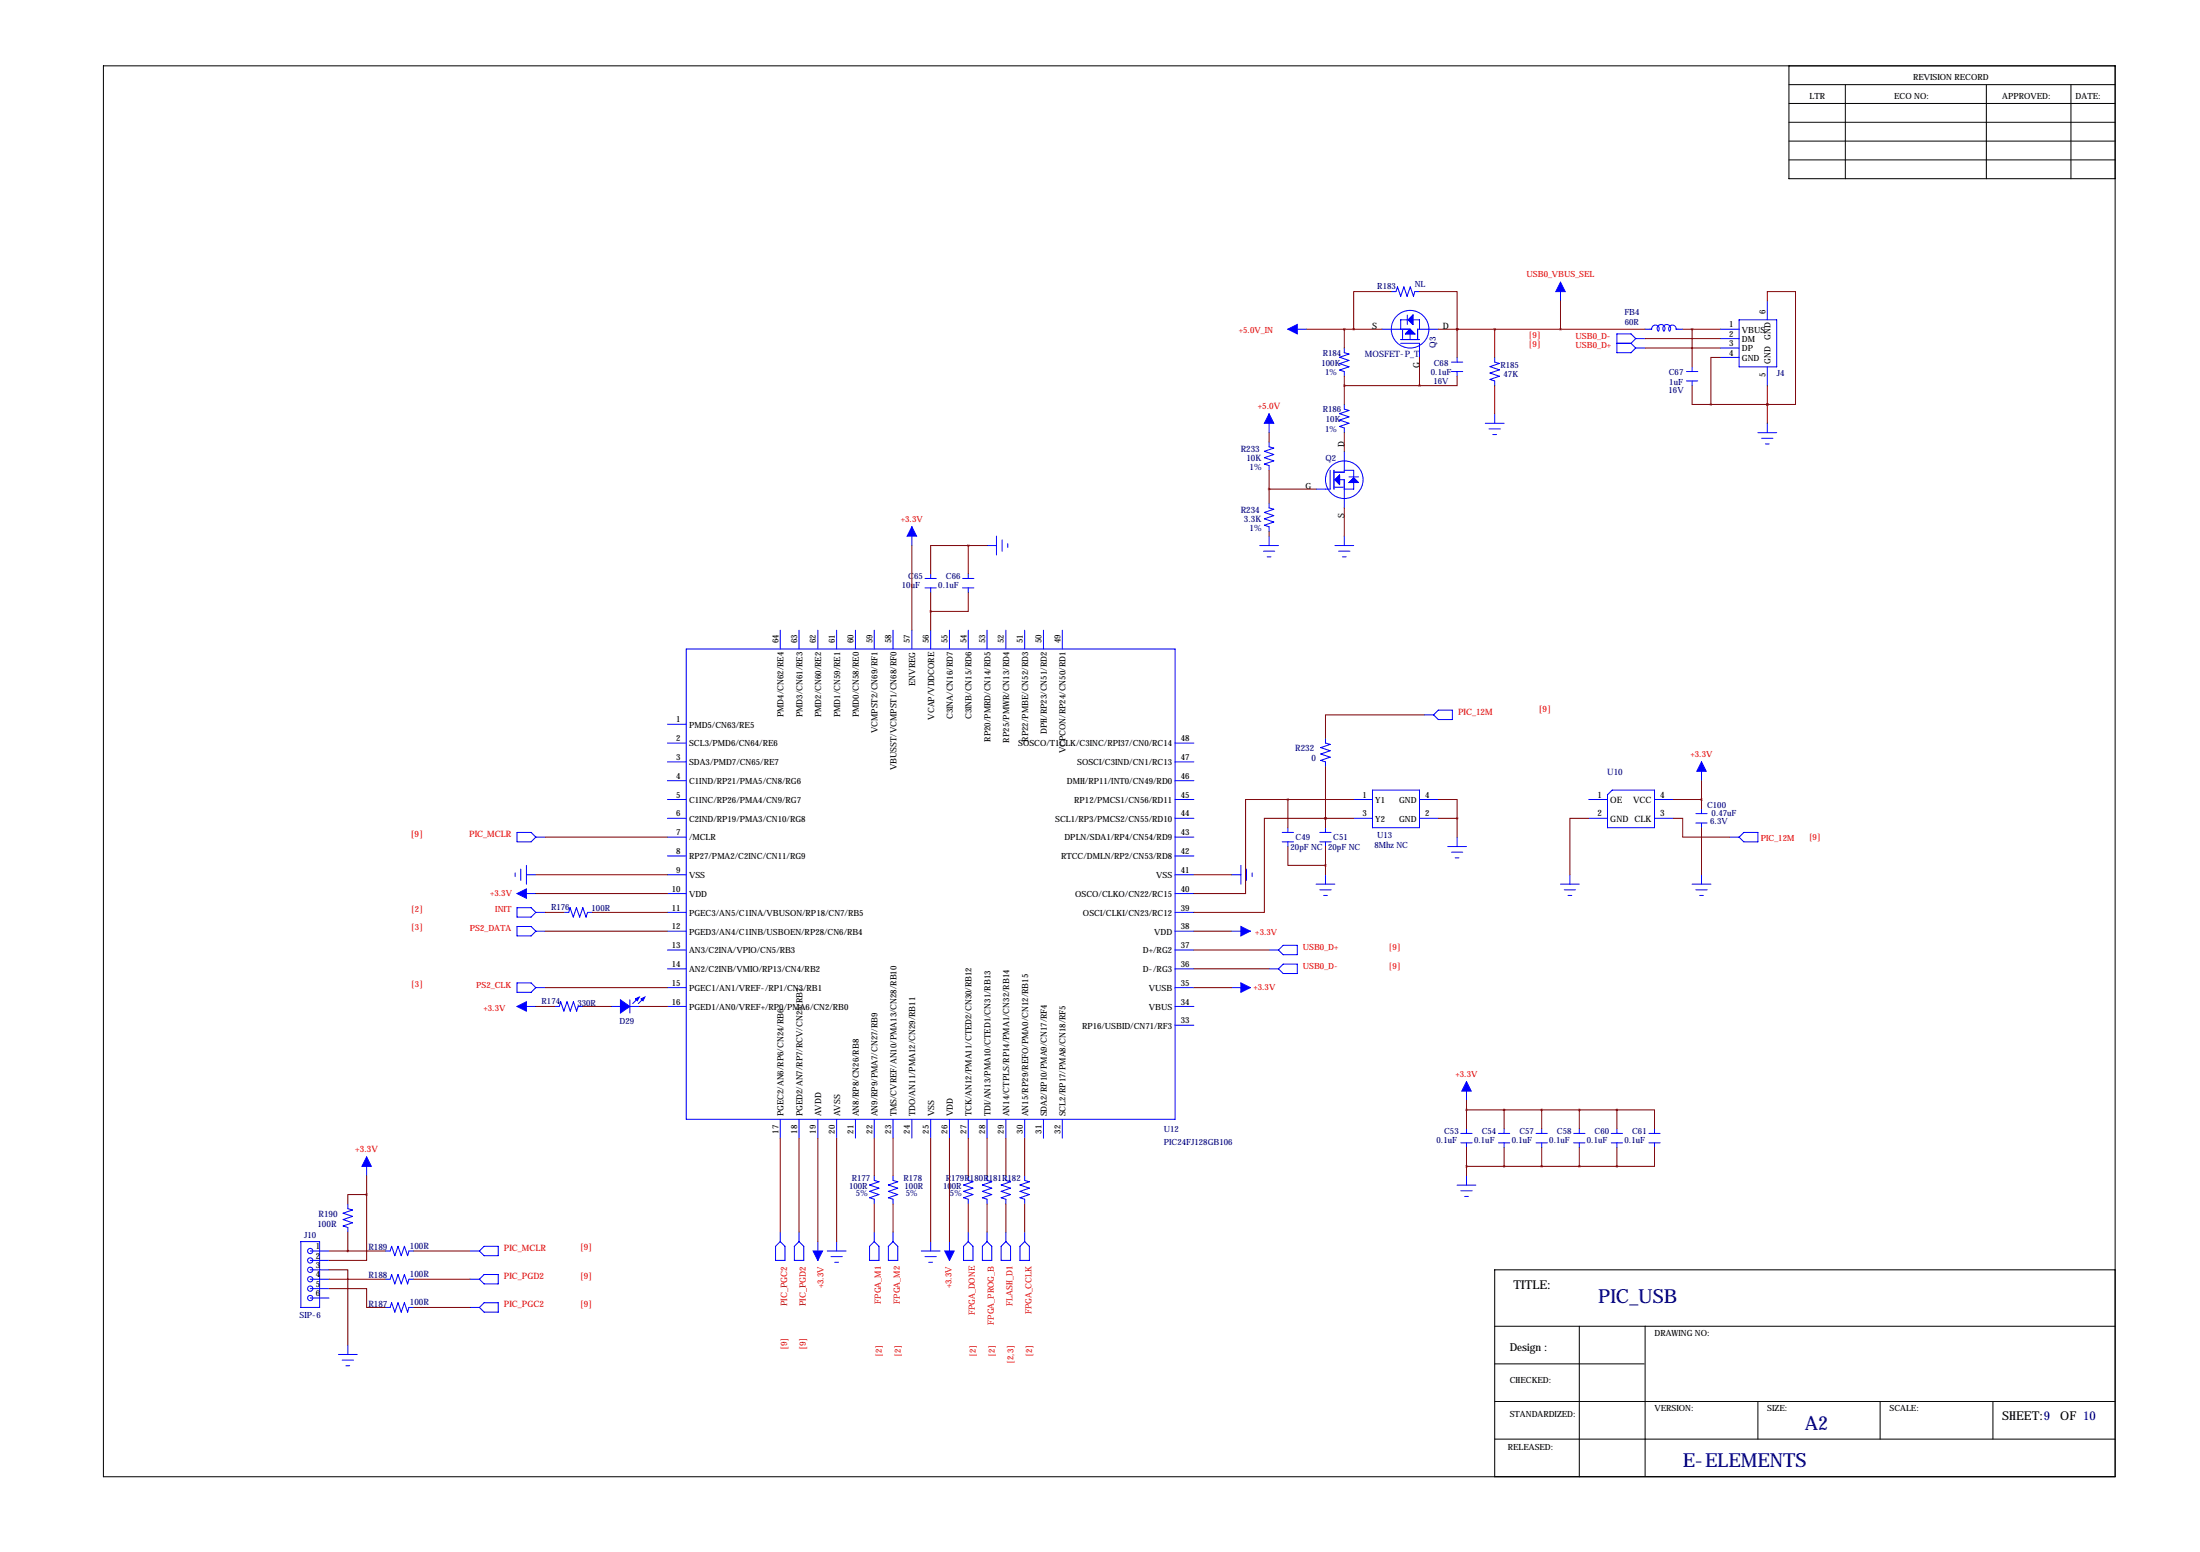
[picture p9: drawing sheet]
<svg xmlns="http://www.w3.org/2000/svg" width="594mm" height="419mm" viewBox="0 0 594 419" stroke-linecap="round" stroke-linejoin="round" font-family="sans-serif">
<g fill="none" stroke="#000" stroke-width=".27">
<path d="M27.9 17.8h543.6v381h-543.6zM483.4 17.8v30.5h88.1M483.4 22.9h88.1M483.4 27.9h88.1M483.4 33h88.1M483.4 38.1h88.1M498.6 22.9v25.4M536.7 22.9v25.4M559.6 22.9v25.4M483.4 43.2h88.1M403.9 358.1h167.6M426.7 358.1v40.7"/>
<path d="M444.5 358.1v40.4M571.5 342.9h-167.6v55.9M403.9 378.5h167.6M403.9 368.3h40.3M475 378.5v10.1M508 378.5v10.1M538.5 378.5v10.1M403.9 388.6h167.6"/>
</g>
<g fill="none" stroke="#00f" stroke-width=".27">
<path d="M375.9 78.7h1.3l.4-1.2 .9 2.5 .8-2.5 .9 2.5 .9-2.5 .8 2.5 .4-1.3h1.2M421.6 76.2v5.1M348 88.9h5.1M363.2 94v1.2l1.3 .4-2.6 .9 2.6 .8-2.6 .9 2.6 .9-2.6 .8 1.3 .4v1.3M373.4 88.9h7.6M378.5 92.7h5v3.8M378.5 91.7h5M379 89.2v2.2M380.2 85.1v2.5M380.2 86.4h-1.7v2.5M381 88.9l1.3 1.3h-2.6zM381 90.2v1.5"/>
<path d="M381.8 86.4h1.7v2.5M381.8 85.1v2.5l-1.3-1.2zM388.6 88.9h-5.6v2.8M392.2 97.8h3M393.7 96.5v1.3M403.9 96.5v1.3l1.2 .3-2.5 .9 2.5 .9-2.5 .8 2.5 .9-2.5 .9 1.3 .4v1.2M436.9 92.7h3.8M440.7 92.7l1.3 1.3M442 91.4l-1.3-1.2h-3.8v5h3.8l1.3-1.2M442 91.4h2.5M442 94h2.5M442 91.4l-1.3 1.3"/>
<path d="M444.5 88.9h1.8a1.02 1.02 0 0 1 1.3-1.1 1.02 1.02 0 0 1 .5 1.6M448 89.4a1.07 1.07 0 0 1 .1-1.5 1.07 1.07 0 0 1 1.5 0 1.07 1.07 0 0 1 0 1.5M452.9 88.9a1 1 0 0 0-1.3-1.1 1 1 0 0 0-.5 1.6 1.07 1.07 0 0 0 0-1.5 1.07 1.07 0 0 0-1.5 0 1.07 1.07 0 0 0 0 1.5M452.9 88.9h1.8M457.2 99.1v1.2M464.8 88.9h5.1M464.8 91.4h5.1M464.8 94h5.1M464.8 96.5h5.1M469.9 86.4h10.2v12.7h-10.2zM477.5 81.3v5.1M477.5 99.1v5"/>
<path d="M342.9 119.4v1.2l1.3 .4-2.6 .9 2.6 .8-2.6 .9 2.6 .9-2.6 .8 1.3 .4v1.3M342.9 111.8v5M363.2 109.2v1.3l1.3 .3-2.6 .9 2.6 .9-2.6 .8 2.6 .9-2.6 .9 1.3 .4v1.2M392.2 100.3h3M393.7 100.3v1.3M401.3 114.3h5.1M402.3 115.8h3.1M403.4 117.3h1M403.9 111.8v2.5M455.7 102.9h3M455.7 100.3h3M457.2 102.9v1.2"/>
<path d="M475 116.8h5.1M476 118.4h3M477 119.9h1M477.5 114.3v2.5M342.9 135.9v1.3l1.3 .3-2.6 .9 2.6 .8-2.6 .9 2.6 .9-2.6 .8 1.3 .4v1.3M359.4 127v5.1h-3.8M360.4 127v5.1M360.7 131.6h2.3M361.7 129.5h1.5v7.7M361.9 128.3v2.5l-1.2-1.3zM363.2 121.9v5.6h-2.8M363.2 127h2.6v1.8"/>
<path d="M364.5 128.8h2.5M364.5 130.3l1.3-1.3 1.2 1.3zM365.8 130.3v1.8h-2.6M246.4 142.2v5.1M249.9 158.8h3.1M249.9 156.2h3.1M251.5 154.9v1.3M251.5 158.8v1.2M260.1 158.8h3M260.1 156.2h3M261.6 154.9v1.3M261.6 158.8v1.2"/>
<path d="M266.7 147.3h2.5M269.2 144.8v5.1M270.8 145.8v3M272.3 146.8v1M340.4 147.3h5M341.4 148.8h3M342.4 150.4h1M342.9 144.8v2.5M360.7 147.3h5.1M361.7 148.8h3M362.7 150.4h1M363.2 144.8v2.5"/>
<path d="M185.4 175.3h132.1v127h-132.1zM210.8 170.2v5.1M215.9 170.2v5.1M221 170.2v5.1M226.1 170.2v5.1M231.1 170.2v5.1M236.2 170.2v5.1M241.3 170.2v5.1M246.4 170.2v5.1M251.5 170.2v5.1M256.5 170.2v5.1M261.6 170.2v5.1"/>
<path d="M266.7 170.2v5.1M271.8 170.2v5.1M276.9 170.2v5.1M281.9 170.2v5.1M287 170.2v5.1M180.3 195.6h5.1M358.1 199.4v1.3l1.3 .3-2.5 .9 2.5 .8-2.5 .9 2.5 .9-2.5 .8 1.2 .4v1.3M384.8 193h2.5M388.6 191.8h3.8v2.5h-3.8l-1.3-1.3zM180.3 215.9h5.1M180.3 200.7h5.1M180.3 205.7h5.1"/>
<path d="M180.3 210.8h5.1M317.5 215.9h5.1M317.5 200.7h5.1M317.5 205.7h5.1M317.5 210.8h5.1M365.8 215.9h5M370.8 213.4h12.7v10.1h-12.7zM383.5 215.9h5.1M429.3 215.9h5M434.3 214.6l1.3-1.2h11.4v10.1h-12.7zM447 215.9h5.1M458.2 219.7h3.1"/>
<path d="M459.7 205.7v5.1M459.7 218.4v1.3M139.2 235.7v1M139.7 224.8h3.8l1.3 1.3-1.3 1.2h-3.8zM140.7 234.7v3M142.2 236.2h2.6M142.2 233.7v5.1M144.8 226.1h2.5M180.3 221h5.1M180.3 226.1h5.1M180.3 231.1h5.1M180.3 236.2h5.1"/>
<path d="M317.5 221h5.1M317.5 226.1h5.1M317.5 231.1h5.1M317.5 236.2h5.1M332.7 236.2h2.6M335.3 233.7v5.1M336.8 234.7v3M338.3 235.7v1M346.5 227.3h3M346.5 224.8h3M348 223.5v1.3M348 227.3v1.3"/>
<path d="M355.6 238.8h5.1M356.6 227.3h3.1M356.6 224.8h3.1M358.1 223.5v1.3M358.1 227.3v1.3M358.1 236.2v2.6M365.8 221h5M383.5 221h5.1M391.2 228.6h5M392.2 230.1h3M393.2 231.6h1M393.7 226.1v2.5"/>
<path d="M421.6 238.8h5.1M424.2 236.2v2.6M429.3 221h5M447 221h5.1M457.2 238.8h5.1M458.2 222.2h3.1M459.7 222.2v1.3M459.7 236.2v2.6M467.4 226.1h2.5M471.2 224.8h3.8v2.5h-3.8l-1.3-1.2zM139.7 241.3h5.1M139.7 245.1h3.8l1.3 1.3-1.3 1.2h-3.8z"/>
<path d="M139.7 250.2h3.8l1.3 1.3-1.3 1.2h-3.8zM144.8 246.4h2.5M144.8 251.5h2.5M152.4 246.4h1.3l.3-1.3 .9 2.5 .9-2.5 .8 2.5 .9-2.5 .8 2.5 .4-1.2h1.3M180.3 246.4h5.1M180.3 241.3h5.1M180.3 251.5h5.1M180.3 256.5h5.1M317.5 246.4h5.1M317.5 241.3h5.1M317.5 251.5h5.1M317.5 256.5h5.1"/>
<path d="M332.7 251.5h5.1M342.9 256.5h2.5M346.7 255.3h3.8v2.5h-3.8l-1.3-1.3zM356.6 240.3h3.1M357.6 241.8h1M422.7 240.3h3M423.7 241.8h1M458.2 240.3h3.1M459.2 241.8h1M139.7 271.8h5.1M139.7 265.4h3.8l1.3 1.3-1.3 1.3h-3.8zM144.8 266.7h2.5"/>
<path d="M149.9 271.8h1.2l.4-1.3 .8 2.5 .9-2.5 .9 2.5 .8-2.5 .9 2.5 .4-1.2h1.3M165.1 271.8h2.5M170.2 270v3.6M170.2 271.8h2.5M172.5 269.5l-1.6 1.5M174 269.5l-1.5 1.5M180.3 271.8h5.1M180.3 261.6h5.1M180.3 266.7h5.1M317.5 271.8h5.1M317.5 261.6h5.1M317.5 266.7h5.1"/>
<path d="M317.5 276.9h5.1M332.7 266.7h5.1M342.9 261.6h2.5M346.7 260.4h3.8v2.5h-3.8l-1.3-1.3zM396.2 292.1v5.1M99.1 312.4v5.1M210.8 302.3v5M215.9 302.3v5M221 302.3v5M226.1 302.3v5M231.1 302.3v5M236.2 317.5v1.3l1.3 .3-2.6 .9 2.6 .9-2.6 .8 2.6 .9-2.6 .8 1.3 .4v1.3"/>
<path d="M236.2 302.3v5M241.3 317.5v1.3l1.3 .3-2.6 .9 2.6 .9-2.6 .8 2.6 .9-2.6 .8 1.3 .4v1.3M241.3 302.3v5M246.4 302.3v5M251.5 302.3v5M256.5 302.3v5M261.6 317.5v1.3l1.3 .3-2.6 .9 2.6 .9-2.6 .8 2.6 .9-2.6 .8 1.3 .4v1.3M261.6 302.3v5M266.7 317.5v1.3l1.3 .3-2.6 .9 2.6 .9-2.6 .8 2.6 .9-2.6 .8 1.3 .4v1.3M266.7 302.3v5M271.8 317.5v1.3l1.2 .3-2.5 .9 2.5 .9-2.5 .8 2.5 .9-2.5 .8 1.3 .4v1.3M271.8 302.3v5"/>
<path d="M276.9 317.5v1.3l1.2 .3-2.5 .9 2.5 .9-2.5 .8 2.5 .9-2.5 .8 1.3 .4v1.3M276.9 302.3v5M281.9 302.3v5M287 302.3v5M394.7 308.6h3.1M394.7 306.1h3.1M396.2 304.8v1.3M396.2 308.6v1.3M396.2 317.5v2.5M404.9 308.6h3M404.9 306.1h3M406.4 304.8v1.3"/>
<path d="M406.4 308.6v1.3M415 308.6h3.1M415 306.1h3.1M416.6 304.8v1.3M416.6 308.6v1.3M425.2 308.6h3M425.2 306.1h3M426.7 304.8v1.3M426.7 308.6v1.3M435.4 308.6h3M435.4 306.1h3M436.9 304.8v1.3"/>
<path d="M436.9 308.6v1.3M445.5 308.6h3.1M445.5 306.1h3.1M447 304.8v1.3M447 308.6v1.3M81.3 335.3h5.1v17.8h-5.1zM83.8 337.8h5.1M94 325.1v1.3l1.2 .3-2.5 .9 2.5 .9-2.5 .8 2.5 .9-2.5 .9 1.3 .4v1.2M104.1 337.8h1.3l.4-1.3 .9 2.6 .8-2.6 .9 2.6 .9-2.6 .8 2.6 .4-1.3h1.3M127 337.8h2.5M130.8 336.5h3.8v2.6h-3.8l-1.3-1.3zM210.8 335.3l1.3 1.2v3.9h-2.6v-3.9z"/>
<path d="M210.8 332.7v2.6M215.9 335.3l1.3 1.2v3.9h-2.6v-3.9zM215.9 332.7v2.6M221 335.3v5.1M223.5 337.8h5.1M224.5 339.3h3.1M226.1 335.3v2.5M236.2 332.7v2.6M236.2 335.3l1.3 1.2v3.9h-2.6v-3.9zM241.3 332.7v2.6M241.3 335.3l1.3 1.2v3.9h-2.6v-3.9zM248.9 337.8h5.1"/>
<path d="M249.9 339.3h3.1M251.5 335.3v2.5M256.5 335.3v5.1M261.6 332.7v2.6M261.6 335.3l1.3 1.2v3.9h-2.6v-3.9zM266.7 332.7v2.6M266.7 335.3l1.3 1.2v3.9h-2.6v-3.9zM270.5 336.5l1.3-1.2 1.2 1.2v3.9h-2.5zM271.8 332.7v2.6M276.9 332.7v2.6M276.9 335.3l1.2 1.2v3.9h-2.5v-3.9zM393.7 320h5.1"/>
<path d="M394.7 321.6h3.1M395.7 323.1h1M83.8 340.4h5.1M83.8 342.9h5.1M83.8 345.4h5.1M83.8 348h5.1M83.8 350.5h5.1M104.1 353.1h1.3l.4-1.3 .9 2.5 .8-2.5 .9 2.5 .9-2.5 .8 2.5 .4-1.2h1.3M104.1 345.4h1.3l.4-1.2 .9 2.5 .8-2.5 .9 2.5 .9-2.5 .8 2.5 .4-1.3h1.3M127 353.1h2.5M127 345.4h2.5M130.8 344.2h3.8v2.5h-3.8l-1.3-1.3z"/>
<path d="M130.8 351.8h3.8v2.5h-3.8l-1.3-1.2zM225.6 340.9h1M251 340.9h1M91.4 365.8h5.1M92.5 367.3h3M93.5 368.8h1M94 363.2v2.6"/>
<circle cx="381" cy="88.9" r="5.1"/>
<circle cx="363.2" cy="129.5" r="5.1"/>
<circle cx="83.8" cy="337.8" r=".71"/>
<circle cx="83.8" cy="342.9" r=".71"/>
<circle cx="83.8" cy="340.4" r=".71"/>
<circle cx="83.8" cy="350.5" r=".71"/>
<circle cx="83.8" cy="345.4" r=".71"/>
<circle cx="83.8" cy="348" r=".71"/>
</g>
<g fill="#00f" stroke="#00f" stroke-width=".27">
<path d="M167.6 270l2.6 1.8-2.6 1.8z"/>
<path d="M173.2 269.7l1-.5-.5 1.1z"/>
<path d="M171.7 269.7l1-.5-.5 1.1z"/>
<path d="M361.9 128.3v2.5l-1.2-1.3z"/>
<path d="M364.5 130.3l1.3-1.3 1.2 1.3z"/>
<path d="M381 88.9l1.3 1.3h-2.6z"/>
<path d="M380.5 86.4l1.3-1.3v2.5z"/>
<path d="M421.6 76.2l1.3 2.5h-2.5z"/>
<path d="M139.7 271.8l2.5-1.3v2.5z"/>
<path d="M219.7 337.8h2.5l-1.2 2.6z"/>
<path d="M139.7 241.3l2.5-1.3v2.6z"/>
<path d="M255.3 337.8h2.5l-1.3 2.6z"/>
<path d="M335.3 250.2l2.5 1.3-2.5 1.2z"/>
<path d="M396.2 292.1l1.3 2.5h-2.5z"/>
<path d="M335.3 265.4l2.5 1.3-2.5 1.3z"/>
<path d="M246.4 142.2l1.2 2.6h-2.5z"/>
<path d="M348 88.9l2.5-1.3v2.6z"/>
<path d="M99.1 312.4l1.2 2.6h-2.5z"/>
<path d="M459.7 205.7l1.3 2.6h-2.5z"/>
<path d="M342.9 111.8l1.3 2.5h-2.6z"/>
</g>
<g fill="none" stroke="#800000" stroke-width=".27">
<path d="M375.9 78.7h-10.1v10.2M383.5 78.7h10.2v10.2M353.1 88.9h20.3M363.2 88.9v5.1M383.5 96.5v7.6M388.6 88.9h55.9M393.7 88.9h.1M393.7 88.9v7.6M403.9 88.9v7.6M421.6 81.3v7.6M444.5 91.4h20.3M444.5 94h20.3"/>
<path d="M454.7 88.9h10.1M457.2 88.9v10.2M464.8 96.5h-2.5v12.7M477.5 81.3v-2.6h7.6v30.5h-7.6M342.9 116.8v2.6M363.2 104.1h20.3M363.2 101.6v7.6M363.2 116.8v5.1M393.7 101.6v2.5h-10.2M403.9 104.1v7.7M457.2 104.1v5.1h5.1M462.3 109.2h15.2"/>
<path d="M477.5 109.2h.1M477.5 104.1v10.2M342.9 127v8.9M342.9 132.1h12.7M363.2 137.2v7.6M246.4 147.3v22.9M261.6 147.3h-10.1v7.6M261.6 147.3v7.6M261.6 147.3h5.1M342.9 143.5v1.3M251.5 160v10.2M261.6 160v5.1h-10.1"/>
<path d="M384.8 193h-26.7v6.4M348 215.9h-11.5v25.4h-13.9M348 215.9h17.8M348 215.9v7.6M358.1 207v16.5M388.6 215.9h5.1v5.1M452.1 215.9h7.6M459.7 210.8v7.6M144.8 236.2h35.5M147.3 226.1h33M322.6 236.2h10.1M348 228.6v5.1h10.1"/>
<path d="M358.1 221h-16.5v25.4h-19M358.1 221h.1M358.1 221h7.7M358.1 228.6v7.6M388.6 221h5.1M393.7 221v5.1M429.3 221h-5.1v15.2M452.1 221h2.6v5.1h12.7M459.7 223.5v12.7M144.8 241.3h35.5M147.3 251.5h33M147.3 246.4h5.1"/>
<path d="M160 246.4h20.3M322.6 251.5h10.1M322.6 256.5h20.3M144.8 271.8h5.1M147.3 266.7h33M157.5 271.8h7.6M172.7 271.8h7.6M322.6 266.7h10.1M322.6 261.6h20.3M396.2 297.2v7.6M396.2 299.7h40.7M406.4 299.7v5.1"/>
<path d="M416.6 299.7v5.1M426.7 299.7v5.1M436.9 299.7h10.1v5.1M436.9 299.7v5.1M99.1 317.5v5.1M210.8 307.3v25.4M215.9 307.3v25.4M221 307.3v28M226.1 307.3v28M236.2 307.3v10.2M241.3 307.3v10.2M251.5 307.3v28"/>
<path d="M256.5 307.3v28M261.6 307.3v10.2M266.7 307.3v10.2M271.8 307.3v10.2M276.9 307.3v10.2M396.2 309.9v7.6M396.2 315h40.7M406.4 309.9v5.1M416.6 309.9v5.1M426.7 309.9v5.1M436.9 309.9v5.1M447 309.9v5.1h-10.1"/>
<path d="M88.9 337.8h15.2M94 332.7v5.1M99.1 322.6h-5.1v2.5M99.1 322.6v17.8h-10.2M111.8 337.8h15.2M236.2 325.1v7.6M241.3 325.1v7.6M261.6 325.1v7.6M266.7 325.1v7.6M271.8 325.1v7.6M276.9 325.1v7.6M88.9 342.9h5.1v20.3"/>
<path d="M88.9 348h10.2v5.1h5M88.9 345.4h15.2M111.8 345.4h15.2M111.8 353.1h15.2"/>
</g>
<path d="M358.1 221a.05 .05 0 0 0 .1 0 .05 .05 0 0 0-.1 0zM358.1 233.7a.05 .05 0 0 0 .1 0 .05 .05 0 0 0-.1 0zM396.2 315a.05 .05 0 0 0 .1 0 .05 .05 0 0 0-.1 0zM416.5 315a.05 .05 0 0 0 .1 0 .05 .05 0 0 0-.1 0zM396.2 299.7a.05 .05 0 0 0 .1 0 .05 .05 0 0 0-.1 0zM416.5 299.7a.05 .05 0 0 0 .1 0 .05 .05 0 0 0-.1 0zM251.4 165.1a.05 .05 0 0 0 .1 0 .05 .05 0 0 0-.1 0zM421.6 88.9a.05 .05 0 0 0 .1 0 .05 .05 0 0 0-.1 0zM403.8 88.9a.05 .05 0 0 0 .1 0 .05 .05 0 0 0-.1 0zM383.5 104.1a.05 .05 0 0 0 .1 0 .05 .05 0 0 0-.1 0zM365.7 88.9a.05 .05 0 0 0 .1 0 .05 .05 0 0 0-.1 0zM99 322.6a.05 .05 0 0 0 .1 0 .05 .05 0 0 0-.1 0zM459.7 215.9a.05 .05 0 0 0 .1 0 .05 .05 0 0 0-.1 0zM358.1 221a.05 .05 0 0 0 .1 0 .05 .05 0 0 0-.1 0z" fill="#800000" stroke="#800000" stroke-width=".63"/>
<g font-size="5.3" fill="#000080">
<text x="431.8" y="351.8">PIC_USB</text>
<text x="487.7" y="386.1">A2</text>
<text x="454.7" y="396.2">E-ELEMENTS</text>
</g>
<g font-size="3.3">
<text x="408.9" y="348">TITLE:</text>
<text x="541" y="383.5">SHEET:9</text>
<text x="556.7" y="383.5">OF 10</text>
</g>
<text font-size="3" x="407.9" y="364.7">Design :</text>
<g font-size="2.4">
<text x="370.8" y="88.9">S</text>
<text x="389.9" y="88.9">D</text>
<text x="383.5" y="99.4" transform="rotate(-90 383.5 99.4)">G</text>
<text x="431.6" y="215.4">1</text>
<text x="448.6" y="215.4">4</text>
<text x="431.6" y="220.5">2</text>
<text x="435.1" y="216.8">OE</text>
<text x="435.1" y="221.9">GND CLK</text>
<text x="441.2" y="216.8">VCC</text>
<text x="448.6" y="220.5">3</text>
</g>
<g font-size="2.4" fill="#000080">
<text x="387.9" y="94" transform="rotate(-90 387.9 94)">Q3</text>
<text x="368.8" y="96.4">MOSFET-P_T</text>
<text x="335.2" y="122">R233</text>
<text x="336.8" y="124.5">10K</text>
<text x="337.6" y="127">1%</text>
<text x="335.2" y="138.5">R234</text>
<text x="336.1" y="141">3.3K</text>
<text x="337.6" y="143.5">1%</text>
<text x="350" y="202.8">R232</text>
<text x="354.4" y="205.5">0</text>
<text x="434.3" y="209.3">U10</text>
<text x="86.1" y="328.8">R190</text>
<text x="85.8" y="331.5">100R</text>
<text x="99.5" y="337.6">R189</text>
<text x="110.7" y="337.1">100R</text>
<text x="99.5" y="345.2">R188</text>
<text x="110.7" y="344.8">100R</text>
<text x="99.5" y="352.8">R187</text>
<text x="110.7" y="352.4">100R</text>
</g>
<g font-size="2.4" fill="#f00">
<text x="339.8" y="110.5">+5.0V</text>
<text x="394" y="193">PIC_12M</text>
<text x="415.7" y="192.4">[9]</text>
<text x="110.9" y="225.9">[9]</text>
<text x="126.8" y="226.1">PIC_MCLR</text>
<text x="96" y="311.1">+3.3V</text>
<text x="136.1" y="337.8">PIC_MCLR</text>
<text x="156.6" y="337.7">[9]</text>
<text x="136.1" y="345.4">PIC_PGD2</text>
<text x="156.6" y="345.3">[9]</text>
<text x="136.1" y="353.1">PIC_PGC2</text>
<text x="156.6" y="352.9">[9]</text>
<text x="212.7" y="352.8" transform="rotate(-90 212.7 352.8)">PIC_PGC2</text>
<text x="217.8" y="352.8" transform="rotate(-90 217.8 352.8)">PIC_PGD2</text>
<text x="212.7" y="364.6" transform="rotate(-90 212.7 364.6)">[9]</text>
<text x="217.8" y="364.6" transform="rotate(-90 217.8 364.6)">[9]</text>
</g>
<g font-size="2.3">
<text x="516.9" y="21.6">REVISION RECORD</text>
<text x="489" y="26.7">LTR</text>
<text x="511.8" y="26.7">ECO NO:</text>
<text x="541" y="26.7">APPROVED:</text>
<text x="560.8" y="26.7">DATE:</text>
<text x="467.2" y="88.4">1</text>
<text x="470.7" y="89.8">VBUS</text>
<text x="477" y="84.8" transform="rotate(-90 477 84.8)">6</text>
<text x="467.2" y="90.9">2</text>
<text x="467.2" y="93.5">3</text>
<text x="470.7" y="92.3">DM</text>
<text x="470.7" y="94.9">DP</text>
<text x="467.2" y="96">4</text>
<text x="470.7" y="97.4">GND</text>
<text x="477" y="101.8" transform="rotate(-90 477 101.8)">5</text>
<text x="478.4" y="98.3" transform="rotate(-90 478.4 98.3)">GND GND</text>
<text x="363.2" y="120.7" transform="rotate(-90 363.2 120.7)">D</text>
<text x="352.7" y="132.1">G</text>
<text x="363.2" y="139.7" transform="rotate(-90 363.2 139.7)">S</text>
<text x="210.3" y="173.7" transform="rotate(-90 210.3 173.7)">64</text>
<text x="215.4" y="173.7" transform="rotate(-90 215.4 173.7)">63</text>
<text x="220.5" y="173.7" transform="rotate(-90 220.5 173.7)">62</text>
<text x="225.6" y="173.7" transform="rotate(-90 225.6 173.7)">61</text>
<text x="230.6" y="173.7" transform="rotate(-90 230.6 173.7)">60</text>
<text x="235.7" y="173.7" transform="rotate(-90 235.7 173.7)">59</text>
<text x="240.8" y="173.7" transform="rotate(-90 240.8 173.7)">58</text>
<text x="245.9" y="173.7" transform="rotate(-90 245.9 173.7)">57</text>
<text x="251" y="173.7" transform="rotate(-90 251 173.7)">56</text>
<text x="256" y="173.7" transform="rotate(-90 256 173.7)">55</text>
<text x="261.1" y="173.7" transform="rotate(-90 261.1 173.7)">54</text>
<text x="266.2" y="173.7" transform="rotate(-90 266.2 173.7)">53</text>
<text x="271.3" y="173.7" transform="rotate(-90 271.3 173.7)">52</text>
<text x="276.4" y="173.7" transform="rotate(-90 276.4 173.7)">51</text>
<text x="281.4" y="173.7" transform="rotate(-90 281.4 173.7)">50</text>
<text x="286.5" y="173.7" transform="rotate(-90 286.5 173.7)">49</text>
<text x="247.3" y="185.2" transform="rotate(-90 247.3 185.2)">ENVREG</text>
<text x="182.7" y="195.1">1</text>
<text x="186.2" y="196.5">PMD5/CN63/RE5</text>
<text x="211.7" y="193.7" transform="rotate(-90 211.7 193.7)">PMD4/CN62/RE4</text>
<text x="216.8" y="193.7" transform="rotate(-90 216.8 193.7)">PMD3/CN61/RE3</text>
<text x="221.9" y="193.7" transform="rotate(-90 221.9 193.7)">PMD2/CN60/RE2</text>
<text x="227" y="193.7" transform="rotate(-90 227 193.7)">PMD1/CN59/RE1</text>
<text x="232" y="193.7" transform="rotate(-90 232 193.7)">PMD0/CN58/RE0</text>
<text x="252.4" y="194.3" transform="rotate(-90 252.4 194.3)">VCAP/VDDCORE</text>
<text x="257.4" y="194.2" transform="rotate(-90 257.4 194.2)">C3INA/CN16/RD7</text>
<text x="262.5" y="194.2" transform="rotate(-90 262.5 194.2)">C3INB/CN15/RD6</text>
<text x="182.7" y="200.2">2</text>
<text x="186.2" y="201.6">SCL3/PMD6/CN64/RE6</text>
<text x="237.1" y="198" transform="rotate(-90 237.1 198)">VCMPST2/CN69/RF1</text>
<text x="267.6" y="200.3" transform="rotate(-90 267.6 200.3)">RP20/PMRD/CN14/RD5</text>
<text x="272.7" y="200.5" transform="rotate(-90 272.7 200.5)">RP25/PMWR/CN13/RD4</text>
<text x="275.1" y="201.6">SOSCO/T1CLK/C3INC/RPI37/CN0/RC14</text>
<text x="277.8" y="200.3" transform="rotate(-90 277.8 200.3)">RP22/PMBE/CN52/RD3</text>
<text x="282.8" y="198.2" transform="rotate(-90 282.8 198.2)">DPH/RP23/CN51/RD2</text>
<text x="287.9" y="203.4" transform="rotate(-90 287.9 203.4)">VCPCON/RP24/CN50/RD1</text>
<text x="319" y="200.2">48</text>
<text x="182.7" y="205.2">3</text>
<text x="186.2" y="206.6">SDA3/PMD7/CN65/RE7</text>
<text x="242.2" y="208" transform="rotate(-90 242.2 208)">VBUSST/VCMPST1/CN68/RF0</text>
<text x="291" y="206.6">SOSCI/C3IND/CN1/RC13</text>
<text x="319" y="205.2">47</text>
<text x="182.7" y="210.3">4</text>
<text x="182.7" y="215.4">5</text>
<text x="186.2" y="211.7">C1IND/RP21/PMA5/CN8/RG6</text>
<text x="288.3" y="211.7">DMH/RP11/INT0/CN49/RD0</text>
<text x="319" y="215.4">45</text>
<text x="319" y="210.3">46</text>
<text x="368.1" y="215.4">1</text>
<text x="385.1" y="215.4">4</text>
<text x="182.7" y="220.5">6</text>
<text x="186.2" y="216.8">C1INC/RP26/PMA4/CN9/RG7</text>
<text x="186.2" y="221.9">C2IND/RP19/PMA3/CN10/RG8</text>
<text x="285.1" y="221.9">SCL1/RP3/PMCS2/CN55/RD10</text>
<text x="290.2" y="216.8">RP12/PMCS1/CN56/RD11</text>
<text x="319" y="220.5">44</text>
<text x="368.1" y="220.5">3</text>
<text x="371.6" y="216.8">Y1</text>
<text x="371.6" y="221.9">Y2</text>
<text x="378" y="221.9">GND</text>
<text x="378" y="216.8">GND</text>
<text x="385.1" y="220.5">2</text>
<text x="182.7" y="225.6">7</text>
<text x="186.2" y="227">/MCLR</text>
<text x="287.6" y="227">DPLN/SDA1/RP4/CN54/RD9</text>
<text x="319" y="225.6">43</text>
<text x="182.7" y="230.6">8</text>
<text x="186.2" y="232">RP27/PMA2/C2INC/CN11/RG9</text>
<text x="286.7" y="232">RTCC/DMLN/RP2/CN53/RD8</text>
<text x="319" y="230.6">42</text>
<text x="182.7" y="235.7">9</text>
<text x="186.2" y="237.1">VSS</text>
<text x="312.4" y="237.1">VSS</text>
<text x="319" y="235.7">41</text>
<text x="181.5" y="240.8">10</text>
<text x="181.5" y="245.9">11</text>
<text x="186.2" y="242.2">VDD</text>
<text x="290.5" y="242.2">OSCO/CLKO/CN22/RC15</text>
<text x="319" y="245.9">39</text>
<text x="319" y="240.8">40</text>
<text x="181.5" y="251">12</text>
<text x="186.2" y="247.3">PGEC3/AN5/C1INA/VBUSON/RP18/CN7/RB5</text>
<text x="292.6" y="247.3">OSCI/CLKI/CN23/RC12</text>
<text x="319" y="251">38</text>
<text x="181.5" y="256">13</text>
<text x="186.2" y="252.4">PGED3/AN4/C1INB/USBOEN/RP28/CN6/RB4</text>
<text x="186.2" y="257.4">AN3/C2INA/VPIO/CN5/RB3</text>
<text x="308.8" y="257.4">D+/RG2</text>
<text x="311.9" y="252.4">VDD</text>
<text x="319" y="256">37</text>
<text x="181.5" y="261.1">14</text>
<text x="186.2" y="262.5">AN2/C2INB/VMIO/RP13/CN4/RB2</text>
<text x="308.8" y="262.5">D-/RG3</text>
<text x="319" y="261.1">36</text>
<text x="181.5" y="266.2">15</text>
<text x="186.2" y="267.6">PGEC1/AN1/VREF-/RP1/CN3/RB1</text>
<text x="310.4" y="267.6">VUSB</text>
<text x="319" y="266.2">35</text>
<text x="181.5" y="271.3">16</text>
<text x="186.2" y="272.7">PGED1/AN0/VREF+/RP0/PMA6/CN2/RB0</text>
<text x="310.4" y="272.7">VBUS</text>
<text x="319" y="271.3">34</text>
<text x="292.4" y="277.8">RP16/USBID/CN71/RF3</text>
<text x="319" y="276.4">33</text>
<text x="211.7" y="301.5" transform="rotate(-90 211.7 301.5)">PGEC2/AN6/RP6/CN24/RB6</text>
<text x="216.8" y="301.5" transform="rotate(-90 216.8 301.5)">PGED2/AN7/RP7/RCV/CN25/RB7</text>
<text x="221.9" y="301.5" transform="rotate(-90 221.9 301.5)">AVDD</text>
<text x="227" y="301.5" transform="rotate(-90 227 301.5)">AVSS</text>
<text x="232" y="301.5" transform="rotate(-90 232 301.5)">AN8/RP8/CN26/RB8</text>
<text x="237.1" y="301.5" transform="rotate(-90 237.1 301.5)">AN9/RP9/PMA7/CN27/RB9</text>
<text x="242.2" y="301.5" transform="rotate(-90 242.2 301.5)">TMS/CVREF/AN10/PMA13/CN28/RB10</text>
<text x="247.3" y="301.5" transform="rotate(-90 247.3 301.5)">TDO/AN11/PMA12/CN29/RB11</text>
<text x="252.4" y="301.5" transform="rotate(-90 252.4 301.5)">VSS</text>
<text x="257.4" y="301.5" transform="rotate(-90 257.4 301.5)">VDD</text>
<text x="262.5" y="301.5" transform="rotate(-90 262.5 301.5)">TCK/AN12/PMA11/CTED2/CN30/RB12</text>
<text x="267.6" y="301.5" transform="rotate(-90 267.6 301.5)">TDI/AN13/PMA10/CTED1/CN31/RB13</text>
<text x="272.7" y="301.5" transform="rotate(-90 272.7 301.5)">AN14/CTPLS/RP14/PMA1/CN32/RB14</text>
<text x="277.8" y="301.5" transform="rotate(-90 277.8 301.5)">AN15/RP29/REFO/PMA0/CN12/RB15</text>
<text x="282.8" y="301.5" transform="rotate(-90 282.8 301.5)">SDA2/RP10/PMA9/CN17/RF4</text>
<text x="287.9" y="301.5" transform="rotate(-90 287.9 301.5)">SCL2/RP17/PMA8/CN18/RF5</text>
<text x="210.3" y="306.2" transform="rotate(-90 210.3 306.2)">17</text>
<text x="215.4" y="306.2" transform="rotate(-90 215.4 306.2)">18</text>
<text x="220.5" y="306.2" transform="rotate(-90 220.5 306.2)">19</text>
<text x="225.6" y="306.2" transform="rotate(-90 225.6 306.2)">20</text>
<text x="230.6" y="306.2" transform="rotate(-90 230.6 306.2)">21</text>
<text x="235.7" y="306.2" transform="rotate(-90 235.7 306.2)">22</text>
<text x="240.8" y="306.2" transform="rotate(-90 240.8 306.2)">23</text>
<text x="245.9" y="306.2" transform="rotate(-90 245.9 306.2)">24</text>
<text x="251" y="306.2" transform="rotate(-90 251 306.2)">25</text>
<text x="256" y="306.2" transform="rotate(-90 256 306.2)">26</text>
<text x="261.1" y="306.2" transform="rotate(-90 261.1 306.2)">27</text>
<text x="266.2" y="306.2" transform="rotate(-90 266.2 306.2)">28</text>
<text x="271.3" y="306.2" transform="rotate(-90 271.3 306.2)">29</text>
<text x="276.4" y="306.2" transform="rotate(-90 276.4 306.2)">30</text>
<text x="281.4" y="306.2" transform="rotate(-90 281.4 306.2)">31</text>
<text x="286.5" y="306.2" transform="rotate(-90 286.5 306.2)">32</text>
<text x="85.3" y="337.3">1</text>
<text x="85.3" y="339.9">2</text>
<text x="85.3" y="342.4">3</text>
<text x="85.3" y="344.9">4</text>
<text x="85.3" y="347.5">5</text>
<text x="85.3" y="350">6</text>
<text x="447" y="360.7">DRAWING NO:</text>
<text x="407.9" y="373.4">CHECKED:</text>
<text x="407.9" y="382.5">STANDARDIZED:</text>
<text x="447" y="381">VERSION:</text>
<text x="477.5" y="381">SIZE:</text>
<text x="510.5" y="381">SCALE:</text>
<text x="407.4" y="391.7">RELEASED:</text>
</g>
<g font-size="2.3" fill="#000080">
<text x="372.1" y="78">R183</text>
<text x="382.3" y="77.5">NL</text>
<text x="438.9" y="85.1">FB4</text>
<text x="439" y="87.7">60R</text>
<text x="357.1" y="98.8">100K</text>
<text x="357.4" y="96">R184</text>
<text x="358" y="101.3">1%</text>
<text x="386.6" y="101.3">0.1uF</text>
<text x="387.4" y="98.8">C68</text>
<text x="405.4" y="99.3">R185</text>
<text x="406.3" y="101.9">47K</text>
<text x="450.9" y="101.4">C67</text>
<text x="480.1" y="101.6">J4</text>
<text x="387.3" y="103.6">16V</text>
<text x="450.8" y="106.2">16V</text>
<text x="451" y="103.9">1uF</text>
<text x="357.4" y="111.3">R186</text>
<text x="358" y="116.6">1%</text>
<text x="358.2" y="114">10K</text>
<text x="358.1" y="124.5">Q2</text>
<text x="243.7" y="158.8">10uF</text>
<text x="245.4" y="156.2">C65</text>
<text x="253.5" y="158.8">0.1uF</text>
<text x="255.6" y="156.2">C66</text>
<text x="461.2" y="218.2">C100</text>
<text x="462.5" y="220.5">0.47uF</text>
<text x="350.1" y="226.9">C49</text>
<text x="360.2" y="226.9">C51</text>
<text x="372.1" y="226.3">U13</text>
<text x="462.1" y="222.5">6.3V</text>
<text x="348.7" y="229.6">20pF NC</text>
<text x="358.9" y="229.6">20pF NC</text>
<text x="371.4" y="228.9">8Mhz NC</text>
<text x="148.9" y="245.6">R176</text>
<text x="159.8" y="245.9">100R</text>
<text x="146.3" y="271">R174</text>
<text x="156" y="271.5">330R</text>
<text x="167.4" y="276.6">D29</text>
<text x="314.5" y="305.8">U12</text>
<text x="314.5" y="309.1">PIC24FJ128GB106</text>
<text x="388.1" y="308.6">0.1uF</text>
<text x="390.2" y="306.1">C53</text>
<text x="398.3" y="308.6">0.1uF</text>
<text x="400.4" y="306.1">C54</text>
<text x="408.5" y="308.6">0.1uF</text>
<text x="410.5" y="306.1">C57</text>
<text x="418.6" y="308.6">0.1uF</text>
<text x="420.7" y="306.1">C58</text>
<text x="428.8" y="308.6">0.1uF</text>
<text x="430.8" y="306.1">C60</text>
<text x="438.9" y="308.6">0.1uF</text>
<text x="441" y="306.1">C61</text>
<text x="229.4" y="321.1">100R</text>
<text x="230.2" y="318.8">R177</text>
<text x="231.3" y="323.1">5%</text>
<text x="244.1" y="318.8">R178</text>
<text x="244.4" y="321.1">100R</text>
<text x="244.7" y="323.1">5%</text>
<text x="254.8" y="321.1">100R</text>
<text x="255.6" y="318.8">R179R180R181R182</text>
<text x="256.7" y="323.1">5%</text>
<text x="82.2" y="334.3">J10</text>
<text x="80.9" y="355.9">SIP-6</text>
</g>
<g font-size="2.3" fill="#f00">
<text x="412.5" y="74.9">USB0_VBUS_SEL</text>
<text x="334.7" y="89.9">+5.0V_IN</text>
<text x="413" y="91.2">[9]</text>
<text x="413" y="93.8">[9]</text>
<text x="425.7" y="91.4">USB0_D-</text>
<text x="425.7" y="94">USB0_D+</text>
<text x="243.4" y="141">+3.3V</text>
<text x="456.8" y="204.5">+3.3V</text>
<text x="475.7" y="227.1">PIC_12M</text>
<text x="488.7" y="226.9">[9]</text>
<text x="132.4" y="242.1">+3.3V</text>
<text x="111" y="251.2">[3]</text>
<text x="111" y="246.2">[2]</text>
<text x="127" y="251.5">PS2_DATA</text>
<text x="133.8" y="246.4">INIT</text>
<text x="339.2" y="252.5">+3.3V</text>
<text x="352" y="256.5">USB0_D+</text>
<text x="375.2" y="256.6">[9]</text>
<text x="352" y="261.6">USB0_D-</text>
<text x="375.2" y="261.7">[9]</text>
<text x="111" y="266.5">[3]</text>
<text x="128.7" y="266.7">PS2_CLK</text>
<text x="338.7" y="267.5">+3.3V</text>
<text x="130.6" y="273">+3.3V</text>
<text x="393.3" y="290.8">+3.3V</text>
<text x="222.5" y="347.9" transform="rotate(-90 222.5 347.9)">+3.3V</text>
<text x="257" y="347.9" transform="rotate(-90 257 347.9)">+3.3V</text>
<text x="238" y="352" transform="rotate(-90 238 352)">FPGA_M1</text>
<text x="243.1" y="352" transform="rotate(-90 243.1 352)">FPGA_M2</text>
<text x="273.6" y="352.6" transform="rotate(-90 273.6 352.6)">FLASH_D1</text>
<text x="263.4" y="355.2" transform="rotate(-90 263.4 355.2)">FPGA_DONE</text>
<text x="268.5" y="357.7" transform="rotate(-90 268.5 357.7)">FPGA_PROG_B</text>
<text x="278.7" y="354.9" transform="rotate(-90 278.7 354.9)">FPGA_CCLK</text>
<text x="238.3" y="366.5" transform="rotate(-90 238.3 366.5)">[2]</text>
<text x="243.4" y="366.5" transform="rotate(-90 243.4 366.5)">[2]</text>
<text x="263.7" y="366.5" transform="rotate(-90 263.7 366.5)">[2]</text>
<text x="268.8" y="366.5" transform="rotate(-90 268.8 366.5)">[2]</text>
<text x="273.8" y="368.4" transform="rotate(-90 273.8 368.4)">[2,3]</text>
<text x="278.9" y="366.5" transform="rotate(-90 278.9 366.5)">[2]</text>
</g>
</svg>
